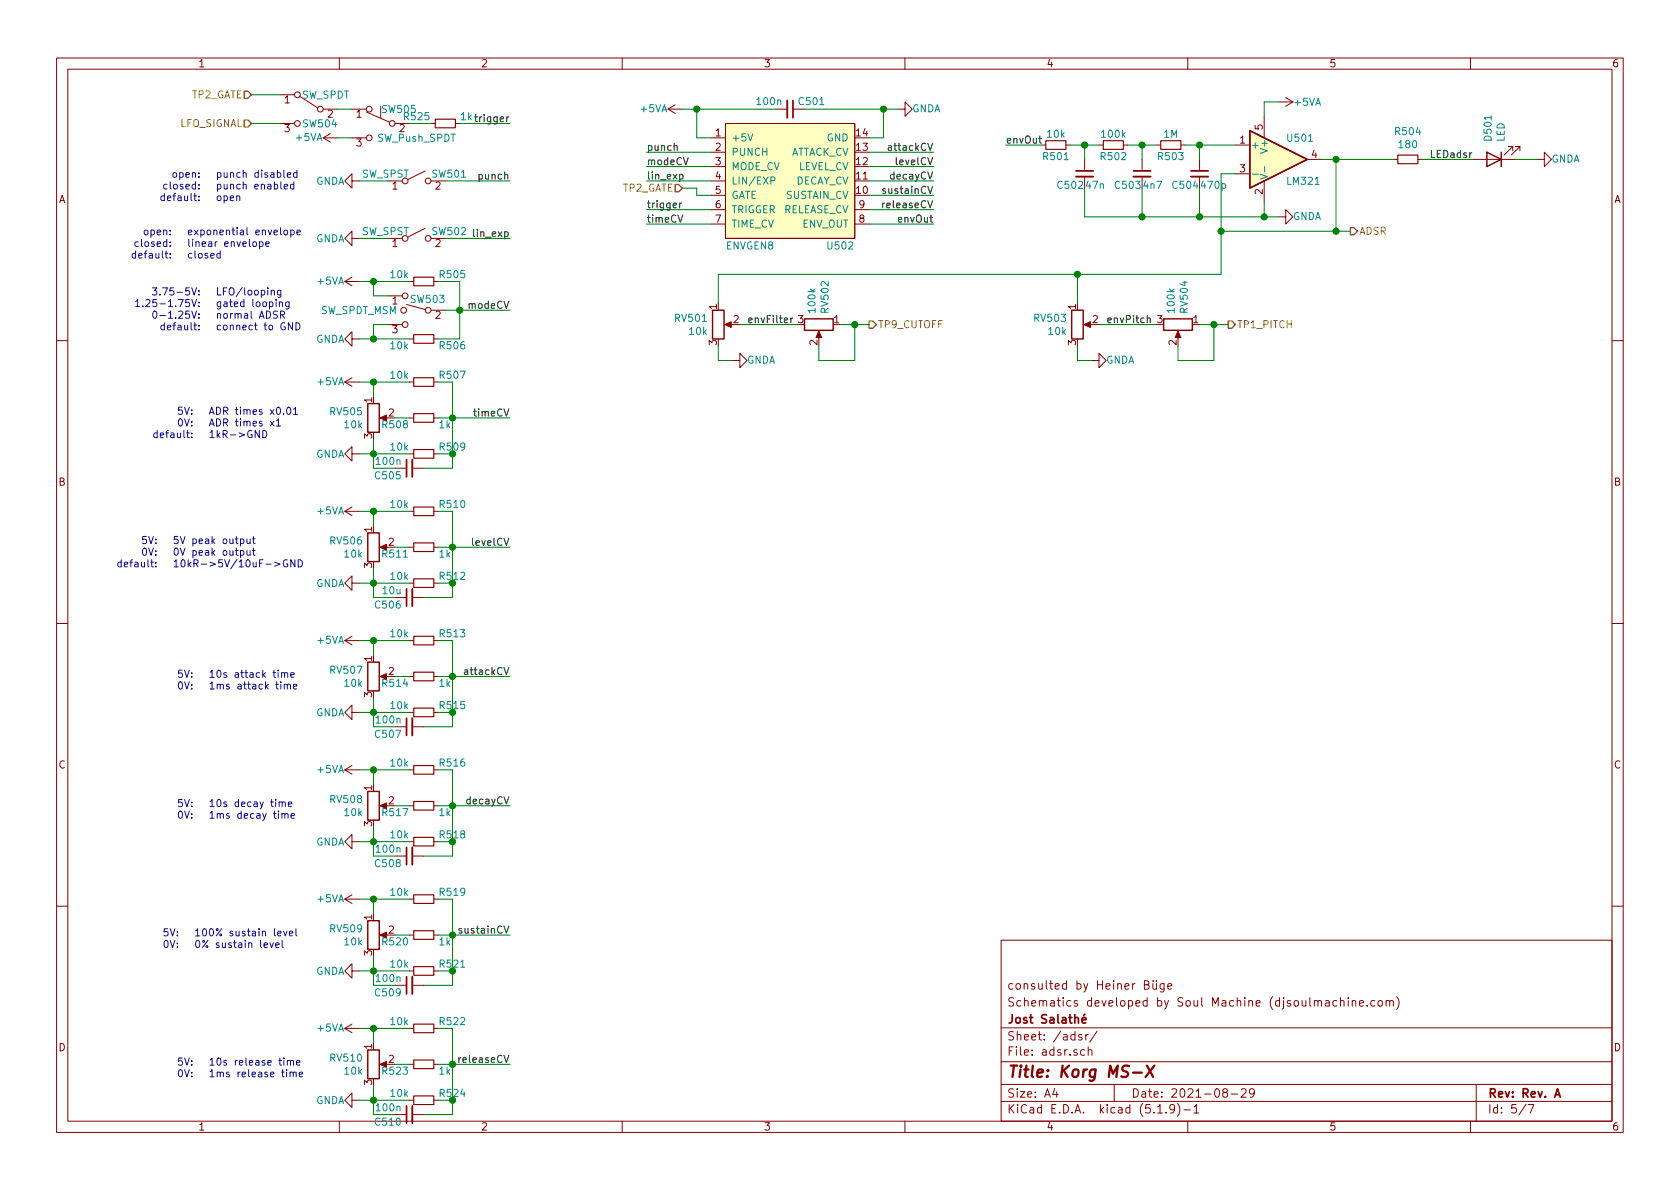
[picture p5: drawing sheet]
<svg xmlns="http://www.w3.org/2000/svg" width="297mm" height="210mm" viewBox="0 0 297 210" stroke-linecap="round" stroke-linejoin="round" font-family="sans-serif">
<g fill="none" stroke="#840000" stroke-width=".18">
<path d="M10 10.3h277v189.9h-277zM12 12.2h273v186.1h-273zM49.5 16.8h2.6M53 17l3.1 2M57.1 19.3h2.6M60 10.3v1.9M62.2 19.3h2.6M64.8 19.8l4 1.8M67.3 18.8v2M110 10.3v1.9M118.1 19.3h2.5M118.1 19.3l1.3 .8"/>
<path d="M119.4 18.5l-1.3 .8M137.2 19.3h2M140.2 19.3h2M158.7 19.3h1.3v-1.3l1.3 1.3-1.3 1.3v-1.3M160 10.3v1.9M210 10.3v1.9M226.1 18h2.5M227.3 17.3l1.3 .7M228.6 18l-1.3 .8M260 10.3v1.9M49.5 21.8h2.6M57.1 24.4l1.3 .7"/>
<path d="M57.1 24.4h2.6M58.4 23.6l-1.3 .8M62.2 32v-1.3l-1.2 1.3 1.2 1.3v-1.3h1.3M62.2 24.4h2.6M69.8 21.8h2.6M75.2 30.2l-3.1 1.5M76.2 21.8h.8M80.5 21.8h.8M125.7 24.4h2.6M125.7 26.9h2.6M125.7 29.5h2.6M125.7 32h2.6"/>
<path d="M125.7 34.5h2.6M125.7 37.1h2.6M125.7 39.6h2.6M128.3 21.8h22.8v20.4h-22.8zM151.1 37.1h2.6M151.1 39.6h2.6M184.1 25.6h.8M188.5 25.6h.7M191.8 28.2v2M191.8 31.2v2.1M194.3 25.6h.8M198.6 25.6h.8"/>
<path d="M201.9 28.2v2M201.9 31.2v2.1M204.5 25.6h.7M208.8 25.6h.7M212.1 28.2v2M212.1 31.2v2.1M218.4 25.6h2.6M218.4 30.7h2.6M223.5 20.6v3.8M223.5 32v3.8M226.1 38.3h1.2v-1.2l1.3 1.2-1.3 1.3v-1.3M231.1 28.2h2.6"/>
<path d="M246.4 28.2h.7M250.7 28.2h.8M260.3 28.2h7.7M267.5 26.7v-.8h-.8h.8l-1.6 1.5M268.7 26.7v-.8h-.7h.7l-1.5 1.5M271.8 28.2h1.2v-1.3l1.3 1.3-1.3 1.3v-1.3M61 49.8h2.5M61 49.8l1.2 .7M62.2 42.2v-1.3l-1.2 1.3 1.2 1.2v-1.2h1.3M62.2 59.9v-1.2l-1.2 1.2 1.2 1.3v-1.3h1.3M62.2 49l-1.2 .8M68.6 52.3h2.5"/>
<path d="M68.6 57.4h2.5M71.9 53.8l3.3 .9M72.4 49.8h.8M72.4 59.9h.8M75.2 40.4l-3.1 1.5M76.2 54.9h2.5M76.7 49.8h.8M76.7 59.9h.8M128.5 57.4h1M144.8 58.9v1M192 57.4h1M208.3 58.9v1"/>
<path d="M10 60.2h2M61 67.6l1.2 .7M61 67.6h2.5M62.2 66.8l-1.2 .8M72.4 67.6h.8M72.4 73.9h.8M76.7 67.6h.8M76.7 73.9h.8M129.5 63.7h1.3v-1.2l1.3 1.2-1.3 1.3v-1.3M193 63.7h1.3v-1.2l1.3 1.2-1.3 1.3v-1.3M285 60.2h2M61 90.4h2.5"/>
<path d="M61 90.4l1.2 .8M62.2 80.3v-1.3l-1.2 1.3 1.2 1.2v-1.2h1.3M62.2 89.7l-1.2 .7M69.8 82.8h2.1M72.4 96.8h.8M72.4 90.4h.8M72.4 80.3h.8M72.9 82.8h2M76.7 96.8h.8M76.7 90.4h.8M76.7 80.3h.8M10 110.3h2"/>
<path d="M61 113.3h2.5M61 113.3l1.2 .7M62.2 103.1v-1.3l-1.2 1.3 1.2 1.3v-1.3h1.3M62.2 112.5l-1.2 .8M69.8 105.7h2.1M72.4 119.6h.8M72.4 113.3h.8M72.4 103.1h.8M72.9 105.7h2M76.7 119.6h.8M76.7 113.3h.8M76.7 103.1h.8"/>
<path d="M285 110.3h2M61 136.1h2.5M61 136.1l1.2 .8M62.2 126v-1.3l-1.2 1.3 1.2 1.2v-1.2h1.3M62.2 135.4l-1.2 .7M69.8 128.5h2.1M72.4 136.1h.8M72.4 126h.8M72.9 128.5h2M76.7 136.1h.8M76.7 126h.8M61 159h2.5"/>
<path d="M61 159l1.2 .8M62.2 148.8v-1.2l-1.2 1.2 1.2 1.3v-1.3h1.3M62.2 158.2l-1.2 .8M69.8 151.4h2.1M72.4 159h.8M72.4 142.5h.8M72.4 148.8h.8M72.9 151.4h2M76.7 159h.8M76.7 142.5h.8M76.7 148.8h.8M10 160.2h2"/>
<path d="M62.2 171.7v-1.3l-1.2 1.3 1.2 1.3v-1.3h1.3M69.8 174.2h2.1M72.4 165.3h.8M72.4 171.7h.8M72.9 174.2h2M76.7 165.3h.8M76.7 171.7h.8M177 166.3h108v32h-108zM202.3 174.1l.7-.1v-.4l-.2-.2h-.5v1.5h.6l.2-.1 .1-.4-.2-.2-.2-.1M203.8 173.9l.1 .9 .4 .1 .2-.1M203.9 173.4v.2M204.5 173.4v.2"/>
<path d="M204.5 173.9v1M205.8 173.9v1.4l-.3 .1h-.3M205.8 174l-.4-.1-.3 .3 .1 .6 .2 .1 .4-.1M206.5 174.4l.7-.1-.1-.3-.4-.1-.2 .2 .1 .7h.5M236.4 177l-.5-.1-.2 .3 .1 .6h.6M237 177.1l.2-.2 .4 .1v.9M237 176.4v1.5M238.4 176.4v.2M238.4 176.9v1M239.1 177.1l.2-.2 .3 .1 .1 .9M239.1 176.9v1M240.4 177.4l.7-.1-.1-.3-.4-.1-.2 .2v.7h.6"/>
<path d="M241.7 177.8v.1M243.1 177l-.5-.1-.2 .3 .1 .6h.6M243.7 177.1l.2-.2 .5 .2v.7l-.3 .1-.4-.1zM245.1 177.1v-.1a.37 .37 0 0 1 .6 .1v.8M245.1 176.9v1M245.7 177.1l.2-.2 .4 .1 .1 .9M246.9 176.2a1.71 1.71 0 0 1 0 2.3M285 160.2h2M60 198.3v1.9M61 181.9h2.5M61 181.9l1.2 .7M62.2 194.6v-1.3l-1.2 1.3 1.2 1.2v-1.2h1.3"/>
<path d="M62.2 181.1l-1.2 .8M69.8 197.1h2.1M72.4 188.2h.8M72.4 194.6h.8M72.4 181.9h.8M72.9 197.1h2M76.7 188.2h.8M76.7 194.6h.8M76.7 181.9h.8M110 198.3v1.9M160 198.3v1.9M177 194.8h108"/>
<path d="M177 191.8h108M177 187.8h108M177 181.8h108M186.5 192.5l-.4 1h1M186.8 193v1M191.3 183l-.4-.1-.2 .2 .1 .3 .5 .1v.3h-.6M191.8 185.7l-.5-.1-.2 .3 .1 .6h.6M192 182.9v1M192.4 185.7h.1a.37 .37 0 0 1 .6 .1v.8M192.4 182.9l-.4 .3M192.4 185.1v1.5M194 182.3l-1.3 2"/>
<path d="M197 191.8v3M204.7 196.8h.8M206.2 196.7v.1M207.7 196l-.1 .1a.48 .48 0 0 1-.6 .1l-.2-.2 .2-.6a.48 .48 0 0 1 .6 .1 1.27 1.27 0 0 1-.2 1.2l-.4 .1M208.2 195.1a1.71 1.71 0 0 1 0 2.3M209.3 196.3h1.2M210 198.3v1.9M211.1 195.8l.4-.5v1.5M211.1 196.8h.9M216.5 193.2l-.3-.3 .1-.2a.48 .48 0 0 1 .6-.1l.1 .2-.1 .3-.6 .1a.48 .48 0 0 0 0 .7l.2 .1 .5-.1v-.4l-.2-.3M217.7 193.5h1.1M219.5 192.7l.2-.2h.3l.3 .2v.3v.2l-.9 .8h.9"/>
<path d="M221.8 193.2l-.3 .3h-.3l-.3-.3v-.4l.2-.2 .4-.1 .2 .2a1.13 1.13 0 0 1-.2 1.2l-.4 .1M260 198.3v1.9M261 191.8v6.5M269.8 195.2l-1.2 2M270.2 195.3h1l-.6 1.5"/>
<circle cx="52.6" cy="16.8" r=".51"/>
<circle cx="56.6" cy="19.3" r=".51"/>
<circle cx="65.3" cy="19.3" r=".51"/>
<circle cx="52.6" cy="21.8" r=".51"/>
<circle cx="65.3" cy="24.4" r=".51"/>
<circle cx="69.3" cy="21.8" r=".51"/>
<circle cx="71.6" cy="32" r=".51"/>
<circle cx="75.7" cy="32" r=".51"/>
<circle cx="71.4" cy="54.9" r=".51"/>
<circle cx="71.6" cy="42.2" r=".51"/>
<circle cx="71.6" cy="57.4" r=".51"/>
<circle cx="71.6" cy="52.3" r=".51"/>
<circle cx="75.7" cy="42.2" r=".51"/>
<circle cx="75.7" cy="54.9" r=".51"/>
</g>
<g fill="none" stroke="#840000" stroke-width=".3">
<path d="M140.2 17.8v3M190.2 30.2h3.1M200.4 30.2h3.1M210.6 30.2h3M71.9 81.3v3M71.9 104.1v3.1M71.9 127v3M71.9 149.9v3M71.9 172.7v3.1M191.8 179.3l-.2 .3M71.9 195.6v3M191.3 180.4l.7-.1v-.3l-.5-.1-.2 .2 .1 .7h.6"/>
<path d="M274.9 194l.5-1.5 .5 1.5M275 193.6h.7"/>
</g>
<path d="M200.3 189.7h1.6M202.8 188.4l1.1 2M204.1 188.4l-1.6 2" fill="none" stroke="#840000" stroke-width=".41"/>
<g fill="none" stroke="#840000" stroke-width=".2">
<path d="M77 21.1h3.5v1.5h-3.5zM184.9 24.9h3.6v1.5h-3.6zM195.1 24.9h3.5v1.5h-3.5zM205.2 24.9h3.6v1.5h-3.6zM247.1 27.4h3.6v1.6h-3.6zM73.2 49h3.5v1.5h-3.5zM73.2 59.2h3.5v1.5h-3.5zM73.2 73.1h3.5v1.6h-3.5zM73.2 79.5h3.5v1.5h-3.5zM73.2 66.8h3.5v1.5h-3.5zM73.2 96h3.5v1.5h-3.5zM73.2 89.7h3.5v1.5h-3.5z"/>
<path d="M73.2 118.9h3.5v1.5h-3.5zM73.2 112.5h3.5v1.5h-3.5zM73.2 102.4h3.5v1.5h-3.5zM73.2 135.4h3.5v1.5h-3.5zM73.2 125.2h3.5v1.5h-3.5zM73.2 158.2h3.5v1.6h-3.5zM73.2 141.7h3.5v1.6h-3.5zM73.2 148.1h3.5v1.5h-3.5zM73.2 164.6h3.5v1.5h-3.5zM73.2 170.9h3.5v1.6h-3.5zM73.2 187.4h3.5v1.6h-3.5zM73.2 193.8h3.5v1.5h-3.5z"/>
<path d="M73.2 181.1h3.5v1.5h-3.5z"/>
</g>
<g fill="none" stroke="#840000" stroke-width=".25">
<path d="M221 23.1l10.1 5.1-10.1 5.1zM262.9 26.9l2.5 1.3-2.5 1.3zM265.4 26.9v2.6M126 54.9h2v5h-2zM142.2 56.4h5.1v2h-5.1zM189.5 54.9h2v5h-2zM205.7 56.4h5.1v2h-5.1zM65 71.4h2.1v5h-2.1zM65 94.2h2.1v5.1h-2.1zM65 117.1h2.1v5.1h-2.1zM65 139.9h2.1v5.1h-2.1zM65 162.8h2.1v5.1h-2.1z"/>
<path d="M65 185.7h2.1v5h-2.1z"/>
</g>
<g fill="#840000" stroke="#840000" stroke-width=".18">
<path d="M67.2 188.2l1.1-.5v1z"/>
<path d="M67.2 165.3l1.1-.5v1.1z"/>
<path d="M67.2 142.5l1.1-.5v1z"/>
<path d="M67.2 119.6l1.1-.5v1z"/>
<path d="M67.2 96.8l1.1-.5v1z"/>
<path d="M208.3 58.5l.5 1.2h-1z"/>
<path d="M191.6 57.4l1.2-.5v1z"/>
<path d="M144.8 58.5l.5 1.2h-1z"/>
<path d="M128.1 57.4l1.2-.5v1z"/>
<path d="M67.2 73.9l1.1-.5v1z"/>
</g>
<path d="M139.2 17.8v3M190.2 31.2h3.1M200.4 31.2h3.1M210.6 31.2h3M72.9 81.3v3M72.9 104.1v3.1M72.9 127v3M72.9 149.9v3M72.9 172.7v3.1M72.9 195.6v3" fill="none" stroke="#840000" stroke-width=".33"/>
<g fill="#ffffc2" stroke="#ffffc2" stroke-width=".18">
<path d="M221 23.1l10.1 5.1-10.1 5.1z"/>
<path d="M128.3 21.8h22.8v20.4h-22.8z"/>
</g>
<path d="M132.3 23.7l.4 1.2 .4-1.2M136.3 31.9l.7-.1v-.4l-.7-.1v1.3M221.5 30.8h1M222.8 30.8l1.3 .4-1.3 .5M223.6 29.4v1" fill="none" stroke="#008484" stroke-width=".18"/>
<g fill="none" stroke="#008400" stroke-width=".18">
<path d="M44.4 16.8h5.1M59.7 19.3h2.5M120.6 19.3h16.6M123.2 19.3v5.1h2.5M142.2 19.3h16.5M156.2 19.3v5.1h-2.5M226.1 18h-2.6v2.6M44.4 21.8h5.1M59.7 24.4h2.5M63.5 32h5.1M72.4 21.8h3.8M78.7 32h11.5"/>
<path d="M81.3 21.8h8.9M114.3 32h11.4M114.3 29.5h11.4M114.3 26.9h11.4M114.3 39.6h11.4M114.3 37.1h11.4M120.6 33.3h2.6v1.2h2.5M153.7 32h11.4M153.7 29.5h11.4M153.7 26.9h11.4M153.7 39.6h11.4M153.7 34.5h11.4"/>
<path d="M153.7 37.1h11.4M177.8 25.6h6.3M189.2 25.6h5.1M191.8 25.6v2.6M191.8 33.3v5h34.3M199.4 25.6h5.1M201.9 25.6v2.6M201.9 33.3v5M209.5 25.6h8.9M212.1 25.6v2.6M212.1 33.3v5M218.4 30.7h-2.5v17.8h-88.9v5.1"/>
<path d="M223.5 35.8v2.5M233.7 28.2h12.7M236.2 28.2v12.7M251.5 28.2h8.8M268 28.2h3.8M63.5 59.9h8.9M63.5 49.8h8.9M63.5 42.2h5.1M66 49.8v2.5h2.6M68.6 57.4h-2.6v2.5M77.5 49.8h3.8v10.1h-3.8M78.7 54.9h11.5"/>
<path d="M78.7 42.2h11.5M130.8 57.4h10.2M148.6 57.4h5.1M151.1 57.4v6.3h-6.3v-2.5M190.5 48.5v5.1M194.3 57.4h10.2M212.1 57.4h5.1M214.6 57.4v6.3h-6.3v-2.5M215.9 40.9h22.9M63.5 67.6h8.9M66 67.6v2.5M66 77.7v5.1h3.8"/>
<path d="M80 67.6v15.2h-5.1M80 73.9h10.2M127 61.2v2.5h2.5M190.5 61.2v2.5h2.5M63.5 80.3h8.9M63.5 90.4h8.9M66 90.4v2.6M69.8 96.8h2.6M80 90.4v15.3h-5.1M80 96.8h10.2M63.5 113.3h8.9M63.5 103.1h8.9"/>
<path d="M66 100.6v5.1h3.8M66 113.3v2.5M80 113.3v15.2h-5.1M80 119.6h10.2M63.5 136.1h8.9M63.5 126h8.9M66 123.4v5.1h3.8M66 136.1v2.6M80 136.1v15.3h-5.1M63.5 148.8h8.9M63.5 159h8.9M66 146.3v5.1h3.8"/>
<path d="M66 159v2.5M80 159v15.2h-5.1M80 142.5h10.2M63.5 171.7h8.9M66 169.2v5h3.8M80 165.3h10.2M63.5 194.6h8.9M63.5 181.9h8.9M66 181.9v2.5M66 192v5.1h3.8M80 181.9v15.2h-5.1M80 188.2h10.2"/>
</g>
<path d="M43.2 16.1h.6l.6 .7-.6 .6h-.6zM43.2 21.2h.6l.6 .6-.6 .7h-.6zM119.4 32.6h.6l.6 .7-.6 .6h-.6zM153.7 56.8h.6l.6 .6-.6 .6h-.6zM217.2 56.8h.6l.6 .6-.6 .6h-.6zM238.8 40.3h.6l.6 .6-.6 .6h-.6z" fill="none" stroke="#848400" stroke-width=".25"/>
<path d="M119.2 25.9l.2-.2 .3 .1v.8M119.9 38l.4 1.3 .4-1.3M120.2 30.9l.3-.1 .3 .3-.2 .5h-.4M120.2 35.9v.8M120.5 35.9l-.3 .2M183.7 24.5h.4M183.8 24v1.1l.3 .2M139.8 56.2v.9M140.2 56.2l-.4 .3M202.8 56.4l.2-.2 .3 .1 .1 .8" fill="none" stroke="#000" stroke-width=".18"/>
<g fill="none" stroke="#0000c2" stroke-width=".18">
<path d="M29.1 34.7l-.4-.1-.3 .3 .2 .5h.5M50.3 33l.6-.1-.1-.3h-.4l-.1 .2v.6h.5M50.8 30.9l.6-.1v-.2l-.4-.1-.2 .2 .1 .6h.5M51.9 32.6h-.3l-.2 .2 .1 .6h.4M51.9 32.2v1.2M52.5 30.6l-.4-.1-.2 .3 .1 .5h.5M52.5 30.1v1.3M24 44.9l-.4-.1-.2 .2 .1 .6h.5M24 53.3l.3-.3v1.2M24 54.2h.7M25.2 54.1v.1M25.8 53.1l.5-.1 .2 .3v.2l-.8 .7h.8"/>
<path d="M26.9 50.9h.8l-.4 .5 .4 .1v.4l-.2 .3-.6-.2M27.1 55.1l.2-.1a.67 .67 0 0 1 .5 .6 .67 .67 0 0 1-.5 .7l-.3-.5zM29.1 57.6l-.4-.1-.3 .2 .2 .6h.5M38.9 44.9l-.3-.1-.2 .2 .1 .6h.4M38.9 44.4v1.2M45.9 42.8l.4-.1 .2 .3-.1 .5h-.5M45.9 42.7v1.3M47 43.1l.6-.1-.1-.2-.3-.1-.2 .2 .1 .6h.4M48 51.5l.1-.2 .3 .1 .1 .8M49.4 53.5l.2-.1h.3l.1 .8M49.4 53.4v.8M49.6 55.7l.7-.1v-.5l-.2-.1h-.5v1.3"/>
<path d="M49.7 51.3l-.1 1.2-.2 .1-.3-.1M49.7 51.4l-.4-.1-.3 .3 .2 .5h.5M49.9 55.7l.4 .6M50.3 40.7h.3l.2 .1-.1 .7h-.3l-.2-.2zM51.1 53.4v1.1l-.2 .2-.3-.1M51.1 53.4h-.4l-.2 .2 .1 .6h.5M51.4 40.7h.4l.2 .2-.1 .6h-.5M51.4 40.7v1.3M51.7 57.1v1.2l-.7-1.2v1.2M52.3 57.1a.64 .64 0 0 1 .7 .6 .64 .64 0 0 1-.7 .6zM52.5 41.1l.6-.1-.1-.3h-.3l-.2 .2 .1 .6h.4M27.8 76.6l-.4-.1-.2 .3 .1 .5h.5"/>
<path d="M46.5 76.1a.64 .64 0 0 1 .7 .7 .64 .64 0 0 1-.7 .6zM47.8 74.5l.6 .8M48.4 74.5l-.6 .8M48.9 74.4l.3-.3v1.2M48.9 75.3h.7M50.8 72.1l.2-.1a.67 .67 0 0 1 .4 .6 .67 .67 0 0 1-.4 .7l-.3-.5zM51.9 72.4l.3-.4v1.3M51.9 73.3h.7M21.4 99.5l-.3-.1-.3 .2 .2 .6h.4M42.5 95.3h.4l.2 .2-.1 .6h-.5M42.5 97.4h.4l.2 .2-.1 .5h-.5M43.7 95.3v.8h.3l.2-.1"/>
<path d="M43.7 97.4v.7l.3 .1 .2-.1M44.2 95.3v.8M44.2 97.4v.8M44.6 95.3h.5M44.6 97.4h.5M44.8 94.9v1.1l.3 .1M44.8 96.9v1.1l.3 .2M48.6 99.4l.9 .4-.9 .3M50.8 99.1a.59 .59 0 0 0-.7 .5 .59 .59 0 0 0 .7 .6l.1-.5h-.3M52.1 99v1.2l-.7-1.2v1.2M52.7 99a.64 .64 0 0 1 .8 .6 .64 .64 0 0 1-.8 .6zM49.8 119.1l.2-.2 .3 .1v.8"/>
<path d="M49.8 118.9v.9M50.3 119.1l.2-.2 .3 .1 .1 .8M51.4 119.3l.6-.1-.1-.2-.3-.1-.2 .2 .1 .6h.4M50.3 121.1l.1-.1 .3 .1 .1 .7M50.3 121v.8M50.8 121.2l.2-.2 .3 .1 .1 .7M51.9 121.4l.6-.1-.1-.2-.3-.1-.2 .2v.6h.5M49.4 141.9l.1-.1 .3 .1 .1 .7M49.4 141.8v.8M49.8 144l.2-.1h.3l.1 .8M49.8 143.9v.8M49.9 142l.2-.2 .3 .1v.7"/>
<path d="M50.4 144l.2-.1h.3v.8M51 142.2l.6-.1-.1-.2-.3-.1-.2 .2 .1 .6h.4M51.5 144.3l.6-.1-.1-.3h-.4l-.1 .1v.6h.5M47.7 166.7l.3 .9 .3-.9M48.7 167.1l.7-.1-.1-.2-.4-.1-.2 .2 .1 .6h.5M49.1 165.1l.6-.1v-.3h-.4l-.2 .1 .1 .6h.5M49.9 166.3v1.1l.2 .2M50.1 164.7l.3 .8 .3-.8M51.2 165.1l.6-.1-.1-.3h-.3l-.2 .1v.6h.5M52.3 164.2v1.1l.2 .2M50.8 187.6l.2-.1 .3 .1 .1 .8M50.8 187.5v.9"/>
<path d="M51.3 189.7l.2-.1h.3v.8M51.3 189.6v.8M51.4 187.7l.1-.2 .3 .1 .1 .8M51.8 189.8l.2-.2h.3l.1 .8M52.4 187.9l.6-.1v-.2l-.4-.1-.2 .2 .1 .6h.5M52.9 190l.6-.1v-.3h-.4l-.2 .2 .1 .6h.5"/>
</g>
<g fill="#008400" stroke="#008400" stroke-width=".25">
<circle cx="66" cy="90.4" r=".51"/>
<circle cx="201.9" cy="25.6" r=".51"/>
<circle cx="190.5" cy="48.5" r=".51"/>
<circle cx="236.2" cy="40.9" r=".51"/>
<circle cx="191.8" cy="25.6" r=".51"/>
<circle cx="66" cy="103.1" r=".51"/>
<circle cx="66" cy="148.8" r=".51"/>
<circle cx="80" cy="188.2" r=".51"/>
<circle cx="66" cy="181.9" r=".51"/>
<circle cx="66" cy="136.1" r=".51"/>
<circle cx="80" cy="142.5" r=".51"/>
<circle cx="80" cy="171.7" r=".51"/>
<circle cx="66" cy="194.6" r=".51"/>
<circle cx="80" cy="80.3" r=".51"/>
<circle cx="80" cy="73.9" r=".51"/>
<circle cx="123.2" cy="19.3" r=".51"/>
<circle cx="66" cy="49.8" r=".51"/>
<circle cx="66" cy="113.3" r=".51"/>
<circle cx="80" cy="119.6" r=".51"/>
<circle cx="156.2" cy="19.3" r=".51"/>
<circle cx="80" cy="148.8" r=".51"/>
<circle cx="66" cy="59.9" r=".51"/>
<circle cx="223.5" cy="38.3" r=".51"/>
<circle cx="151.1" cy="57.4" r=".51"/>
<circle cx="212.1" cy="38.3" r=".51"/>
<circle cx="81.3" cy="54.9" r=".51"/>
<circle cx="80" cy="126" r=".51"/>
<circle cx="66" cy="67.6" r=".51"/>
<circle cx="215.9" cy="40.9" r=".51"/>
<circle cx="66" cy="80.3" r=".51"/>
<circle cx="80" cy="103.1" r=".51"/>
<circle cx="66" cy="171.7" r=".51"/>
<circle cx="201.9" cy="38.3" r=".51"/>
<circle cx="80" cy="194.6" r=".51"/>
<circle cx="236.2" cy="28.2" r=".51"/>
<circle cx="214.6" cy="57.4" r=".51"/>
<circle cx="66" cy="159" r=".51"/>
<circle cx="80" cy="165.3" r=".51"/>
<circle cx="212.1" cy="25.6" r=".51"/>
<circle cx="80" cy="96.8" r=".51"/>
<circle cx="66" cy="126" r=".51"/>
</g>
<text font-size="2.8" fill="#840000" x="178" y="190.5">Title: Korg MS-X</text>
<g font-size="2.1" fill="#840000">
<text x="178" y="178">Schematics developed by Soul Machine (djsoulmachine.com)</text>
<text x="178" y="175">consulted by Heiner Büge</text>
<text x="178" y="184">Sheet: /adsr/</text>
<text x="178" y="181">Jost Salathé</text>
<text x="178" y="186.7">File: adsr.sch</text>
<text x="178" y="196.9">KiCad E.D.A. kicad (5.1.9)-1</text>
<text x="178" y="194.1">Size: A4</text>
<text x="200" y="194.1">Date: 2021-08-29</text>
<text x="263" y="194.1">Rev: Rev. A</text>
<text x="263" y="196.9">Id: 5/7</text>
</g>
<g font-size="1.8" fill="#840000">
<text x="35" y="11.9">1</text>
<text x="85" y="11.9">2</text>
<text x="135" y="11.9">3</text>
<text x="185" y="11.9">4</text>
<text x="235" y="11.9">5</text>
<text x="285" y="11.9">6</text>
<text x="50.3" y="18.3">1</text>
<text x="50.3" y="23.4">3</text>
<text x="57.9" y="20.8">2</text>
<text x="63" y="20.8">1</text>
<text x="70.6" y="23.4">2</text>
<text x="223.3" y="23" transform="rotate(-90 223.3 23)">5</text>
<text x="63" y="25.9">3</text>
<text x="126.5" y="24.1">1</text>
<text x="126.5" y="26.7">2</text>
<text x="126.5" y="29.2">3</text>
<text x="151.4" y="29.2">12</text>
<text x="151.4" y="26.7">13</text>
<text x="151.4" y="24.1">14</text>
<text x="219.2" y="25.4">1</text>
<text x="231.9" y="27.9">4</text>
<text x="10.4" y="35.9">A</text>
<text x="69.4" y="33.5">1</text>
<text x="77" y="33.5">2</text>
<text x="126.5" y="31.7">4</text>
<text x="126.5" y="34.3">5</text>
<text x="151.4" y="34.3">10</text>
<text x="151.4" y="31.7">11</text>
<text x="219.2" y="30.5">3</text>
<text x="223.3" y="34.4" transform="rotate(-90 223.3 34.4)">2</text>
<text x="285.4" y="35.9">A</text>
<text x="126.5" y="36.8">6</text>
<text x="126.5" y="39.4">7</text>
<text x="151.9" y="39.4">8</text>
<text x="151.9" y="36.8">9</text>
<text x="69.4" y="43.7">1</text>
<text x="77" y="43.7">2</text>
<text x="69.4" y="53.8">1</text>
<text x="69.4" y="58.9">3</text>
<text x="77" y="56.4">2</text>
<text x="126.7" y="54.7" transform="rotate(-90 126.7 54.7)">1</text>
<text x="129.7" y="57.1">2</text>
<text x="141.1" y="57.1">3</text>
<text x="147.5" y="57.1">1</text>
<text x="190.2" y="54.7" transform="rotate(-90 190.2 54.7)">1</text>
<text x="193.2" y="57.1">2</text>
<text x="204.6" y="57.1">3</text>
<text x="211" y="57.1">1</text>
<text x="126.7" y="61.1" transform="rotate(-90 126.7 61.1)">3</text>
<text x="144.5" y="61.1" transform="rotate(-90 144.5 61.1)">2</text>
<text x="190.2" y="61.1" transform="rotate(-90 190.2 61.1)">3</text>
<text x="208" y="61.1" transform="rotate(-90 208 61.1)">2</text>
<text x="65.8" y="71.2" transform="rotate(-90 65.8 71.2)">1</text>
<text x="65.8" y="77.6" transform="rotate(-90 65.8 77.6)">3</text>
<text x="68.7" y="73.7">2</text>
<text x="10.4" y="85.9">B</text>
<text x="285.4" y="85.9">B</text>
<text x="65.8" y="94.1" transform="rotate(-90 65.8 94.1)">1</text>
<text x="65.8" y="100.4" transform="rotate(-90 65.8 100.4)">3</text>
<text x="67.7" y="98.6">R511</text>
<text x="68.7" y="96.5">2</text>
<text x="65.8" y="116.9" transform="rotate(-90 65.8 116.9)">1</text>
<text x="68.7" y="119.4">2</text>
<text x="65.8" y="123.3" transform="rotate(-90 65.8 123.3)">3</text>
<text x="10.4" y="135.9">C</text>
<text x="285.4" y="135.9">C</text>
<text x="65.8" y="139.8" transform="rotate(-90 65.8 139.8)">1</text>
<text x="68.7" y="142.2">2</text>
<text x="65.8" y="146.1" transform="rotate(-90 65.8 146.1)">3</text>
<text x="65.8" y="162.7" transform="rotate(-90 65.8 162.7)">1</text>
<text x="68.7" y="165.1">2</text>
<text x="65.8" y="169" transform="rotate(-90 65.8 169)">3</text>
<text x="10.4" y="185.9">D</text>
<text x="65.8" y="185.5" transform="rotate(-90 65.8 185.5)">1</text>
<text x="285.4" y="185.9">D</text>
<text x="65.8" y="191.9" transform="rotate(-90 65.8 191.9)">3</text>
<text x="68.7" y="188">2</text>
<text x="35" y="199.9">1</text>
<text x="85" y="199.9">2</text>
<text x="135" y="199.9">3</text>
<text x="185" y="199.9">4</text>
<text x="235" y="199.9">5</text>
<text x="285" y="199.9">6</text>
</g>
<g font-size="1.8" fill="#848400">
<text x="33.8" y="17.4">TP2_GATE</text>
<text x="31.7" y="22.5">LFO_SIGNAL</text>
<text x="110" y="33.9">TP2_GATE</text>
<text x="240.3" y="41.5">ADSR</text>
<text x="155.2" y="58">TP9_CUTOFF</text>
<text x="218.7" y="58">TP1_PITCH</text>
</g>
<g font-size="1.8" fill="#008484">
<text x="53.3" y="17.4">SW_SPDT</text>
<text x="53.7" y="22.5">SW504</text>
<text x="67.6" y="20">SW505</text>
<text x="71.6" y="21.3">R525</text>
<text x="113.3" y="19.9">+5VA</text>
<text x="134" y="18.6">100n</text>
<text x="141.4" y="18.6">C501</text>
<text x="161.2" y="19.9">GNDA</text>
<text x="228.9" y="18.7">+5VA</text>
<text x="246.8" y="23.9">R504</text>
<text x="52.3" y="24.9">+5VA</text>
<text x="66.7" y="25.1">SW_Push_SPDT</text>
<text x="129.3" y="25">+5V</text>
<text x="129.3" y="27.6">PUNCH</text>
<text x="139.4" y="27.6">ATTACK_CV</text>
<text x="146.2" y="25">GND</text>
<text x="184.6" y="28.3">R501</text>
<text x="185.2" y="24.4">10k</text>
<text x="194.7" y="28.3">R502</text>
<text x="194.9" y="24.4">100k</text>
<text x="204.9" y="28.3">R503</text>
<text x="205.8" y="24.4">1M</text>
<text x="221.1" y="26.3">+</text>
<text x="224.2" y="26.7" transform="rotate(-90 224.2 26.7)">V+</text>
<text x="227.8" y="25.1">U501</text>
<text x="247.4" y="26.2">180</text>
<text x="263.7" y="24.8" transform="rotate(-90 263.7 24.8)">D501</text>
<text x="266" y="25.1" transform="rotate(-90 266 25.1)">LED</text>
<text x="274.2" y="28.7">GNDA</text>
<text x="55.8" y="32.7">GNDA</text>
<text x="64" y="31.4">SW_SPST</text>
<text x="76.5" y="31.4">SW501</text>
<text x="129.3" y="30.1">MODE_CV</text>
<text x="129.3" y="32.6">LIN/EXP</text>
<text x="129.3" y="35.2">GATE</text>
<text x="138.9" y="35.2">SUSTAIN_CV</text>
<text x="140.5" y="32.6">DECAY_CV</text>
<text x="141" y="30.1">LEVEL_CV</text>
<text x="187.1" y="33.4">C502</text>
<text x="192.1" y="33.4">47n</text>
<text x="197.3" y="33.4">C503</text>
<text x="202.3" y="33.4">4n7</text>
<text x="207.4" y="33.4">C504</text>
<text x="212.5" y="33.4">470p</text>
<text x="227.7" y="32.7">LM321</text>
<text x="64" y="41.6">SW_SPST</text>
<text x="76.5" y="41.6">SW502</text>
<text x="129.3" y="37.7">TRIGGER RELEASE_CV</text>
<text x="129.3" y="40.3">TIME_CV</text>
<text x="141.8" y="40.3">ENV_OUT</text>
<text x="228.5" y="38.9">GNDA</text>
<text x="55.8" y="42.8">GNDA</text>
<text x="128.4" y="44.1">ENVGEN8</text>
<text x="146.5" y="44.1">U502</text>
<text x="56.2" y="50.3">+5VA</text>
<text x="69.1" y="49.2">10k</text>
<text x="72.7" y="53.6">SW503</text>
<text x="77.9" y="49.2">R505</text>
<text x="56.6" y="55.5">SW_SPDT_MSM</text>
<text x="119.5" y="56.9">RV501</text>
<text x="121.9" y="59.2">10k</text>
<text x="144.2" y="55.2" transform="rotate(-90 144.2 55.2)">100k</text>
<text x="146.5" y="55.2" transform="rotate(-90 146.5 55.2)">RV502</text>
<text x="183" y="56.9">RV503</text>
<text x="185.4" y="59.2">10k</text>
<text x="207.7" y="55.2" transform="rotate(-90 207.7 55.2)">100k</text>
<text x="210" y="55.2" transform="rotate(-90 210 55.2)">RV504</text>
<text x="55.8" y="60.6">GNDA</text>
<text x="69.1" y="61.8">10k</text>
<text x="77.9" y="61.8">R506</text>
<text x="132" y="64.3">GNDA</text>
<text x="195.5" y="64.3">GNDA</text>
<text x="56.2" y="68.1">+5VA</text>
<text x="69.1" y="67">10k</text>
<text x="58.5" y="73.4">RV505</text>
<text x="61" y="75.7">10k</text>
<text x="55.8" y="80.9">GNDA</text>
<text x="66.6" y="82.2">100n</text>
<text x="69.1" y="79.7">10k</text>
<text x="66.5" y="84.8">C505</text>
<text x="69.1" y="89.8">10k</text>
<text x="56.2" y="91">+5VA</text>
<text x="58.5" y="96.3">RV506</text>
<text x="61" y="98.6">10k</text>
<text x="55.8" y="103.8">GNDA</text>
<text x="66.5" y="107.6">C506</text>
<text x="67.7" y="105.1">10u</text>
<text x="69.1" y="102.5">10k</text>
<text x="56.2" y="113.8">+5VA</text>
<text x="69.1" y="112.7">10k</text>
<text x="58.5" y="119.1">RV507</text>
<text x="61" y="121.5">10k</text>
<text x="69.1" y="125.4">10k</text>
<text x="55.8" y="126.7">GNDA</text>
<text x="66.5" y="130.5">C507</text>
<text x="66.6" y="127.9">100n</text>
<text x="56.2" y="136.7">+5VA</text>
<text x="69.1" y="135.6">10k</text>
<text x="58.5" y="142">RV508</text>
<text x="55.8" y="149.5">GNDA</text>
<text x="61" y="144.3">10k</text>
<text x="69.1" y="148.3">10k</text>
<text x="66.5" y="153.3">C508</text>
<text x="66.6" y="150.8">100n</text>
<text x="56.2" y="159.6">+5VA</text>
<text x="69.1" y="158.4">10k</text>
<text x="58.5" y="164.9">RV509</text>
<text x="61" y="167.2">10k</text>
<text x="55.8" y="172.4">GNDA</text>
<text x="66.6" y="173.7">100n</text>
<text x="69.1" y="171.1">10k</text>
<text x="66.5" y="176.2">C509</text>
<text x="56.2" y="182.4">+5VA</text>
<text x="69.1" y="181.3">10k</text>
<text x="58.5" y="187.7">RV510</text>
<text x="61" y="190">10k</text>
<text x="55.8" y="195.2">GNDA</text>
<text x="66.6" y="196.5">100n</text>
<text x="69.1" y="194">10k</text>
<text x="66.5" y="199.1">C510</text>
</g>
<g font-size="1.8">
<text x="81.5" y="21.3">1k trigger</text>
<text x="114.3" y="29.2">modeCV</text>
<text x="114.3" y="26.7">punch</text>
<text x="157.5" y="26.7">attackCV</text>
<text x="158.7" y="29.2">levelCV</text>
<text x="177.8" y="25.4">envOut</text>
<text x="252.7" y="27.9">LEDadsr</text>
<text x="84.9" y="31.7">punch</text>
<text x="114.3" y="31.7">lin_exp</text>
<text x="156.4" y="34.3">sustainCV</text>
<text x="157.6" y="31.7">decayCV</text>
<text x="84.1" y="41.9">lin_exp</text>
<text x="114.3" y="39.4">timeCV</text>
<text x="114.3" y="36.8">trigger</text>
<text x="156.5" y="36.8">releaseCV</text>
<text x="159" y="39.4">envOut</text>
<text x="83" y="54.6">modeCV</text>
<text x="132.1" y="57.1">envFilter</text>
<text x="195.6" y="57.1">envPitch</text>
<text x="84.1" y="73.7">timeCV</text>
<text x="83.8" y="96.5">levelCV</text>
<text x="82.6" y="119.4">attackCV</text>
<text x="82.7" y="142.2">decayCV</text>
<text x="81.5" y="165.1">sustainCV</text>
<text x="81.6" y="188">releaseCV</text>
</g>
<g font-size="1.8" fill="#0000c2">
<text x="29.2" y="35.6">default:</text>
<text x="29.4" y="33.5">closed:</text>
<text x="30.7" y="31.4">open:</text>
<text x="38.1" y="31.4">punch disabled</text>
<text x="38.1" y="33.5">punch enabled</text>
<text x="38.1" y="35.6">open</text>
<text x="25.7" y="41.6">open:</text>
<text x="33" y="41.6">exponential envelope</text>
<text x="24.1" y="45.7">default:</text>
<text x="24.3" y="43.7">closed:</text>
<text x="33" y="43.7">linear envelope</text>
<text x="33" y="45.7">closed</text>
<text x="28.8" y="52.2">3.75-5V:</text>
<text x="38.1" y="52.2">LFO/looping</text>
<text x="26.3" y="54.3">1.25-1.75V:</text>
<text x="28.8" y="56.4">0-1.25V:</text>
<text x="29.2" y="58.4">default:</text>
<text x="38.1" y="54.3">gated looping</text>
<text x="38.1" y="56.4">normal ADSR</text>
<text x="38.1" y="58.4">connect to GND</text>
<text x="27.9" y="77.5">default:</text>
<text x="31.5" y="73.3">5V:</text>
<text x="31.5" y="75.4">0V:</text>
<text x="36.8" y="73.3">ADR times x0.01</text>
<text x="36.8" y="75.4">ADR times x1</text>
<text x="36.8" y="77.5">1kR-&gt;GND</text>
<text x="21.6" y="100.3">default:</text>
<text x="25.2" y="96.2">5V:</text>
<text x="25.2" y="98.3">0V:</text>
<text x="30.5" y="96.2">5V peak output</text>
<text x="30.5" y="98.3">0V peak output</text>
<text x="30.5" y="100.3">10kR-&gt;5V/10uF-&gt;GND</text>
<text x="31.5" y="119.9">5V:</text>
<text x="36.8" y="119.9">10s attack time</text>
<text x="31.5" y="121.9">0V:</text>
<text x="36.8" y="121.9">1ms attack time</text>
<text x="31.5" y="142.7">5V:</text>
<text x="36.8" y="142.7">10s decay time</text>
<text x="31.5" y="144.8">0V:</text>
<text x="36.8" y="144.8">1ms decay time</text>
<text x="29" y="165.6">5V:</text>
<text x="29" y="167.6">0V:</text>
<text x="34.3" y="165.6">100% sustain level</text>
<text x="34.3" y="167.6">0% sustain level</text>
<text x="31.5" y="188.4">5V:</text>
<text x="31.5" y="190.5">0V:</text>
<text x="36.8" y="188.4">10s release time</text>
<text x="36.8" y="190.5">1ms release time</text>
</g>
<g font-size="1.8" fill="#008400">
<text x="77.9" y="67">R507</text>
<text x="67.7" y="75.7">R508</text>
<text x="77.7" y="75.7">1k</text>
<text x="77.9" y="79.7">R509</text>
<text x="77.9" y="89.8">R510</text>
<text x="77.7" y="98.6">1k</text>
<text x="77.9" y="102.5">R512</text>
<text x="77.9" y="112.7">R513</text>
<text x="67.7" y="121.5">R514</text>
<text x="77.7" y="121.5">1k</text>
<text x="77.9" y="125.4">R515</text>
<text x="77.9" y="135.6">R516</text>
<text x="67.7" y="144.3">R517</text>
<text x="77.7" y="144.3">1k</text>
<text x="77.9" y="148.3">R518</text>
<text x="77.9" y="158.4">R519</text>
<text x="67.7" y="167.2">R520</text>
<text x="77.7" y="167.2">1k</text>
<text x="77.9" y="171.1">R521</text>
<text x="77.9" y="181.3">R522</text>
<text x="67.7" y="190">R523</text>
<text x="77.7" y="190">1k</text>
<text x="77.9" y="194">R524</text>
</g>
</svg>
